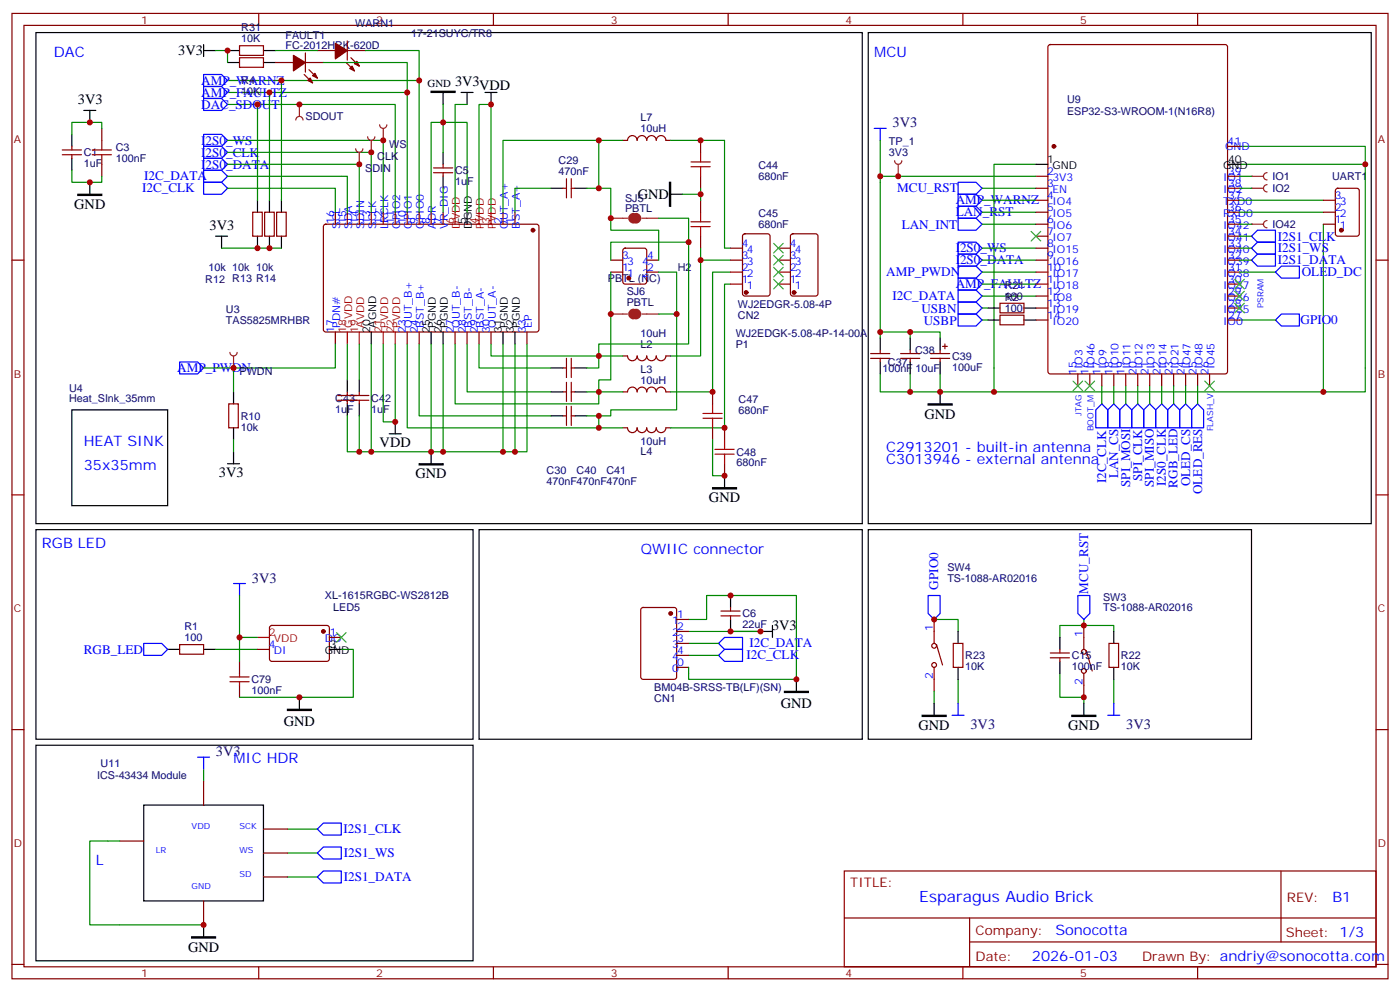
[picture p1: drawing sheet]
<svg xmlns="http://www.w3.org/2000/svg" width="412mm" height="292mm" viewBox="0 0 412 292" stroke-linecap="round" stroke-linejoin="round" font-family="sans-serif">
<g fill="none" stroke="#870000" stroke-width=".35">
<path d="M3.5 4h405.4v284.3h-405.4zM7.1 7.5h398.2v277.3h-398.2zM76.2 4v3.5M145.3 4v3.5M214.5 4v3.5M283.6 4v3.5M352.8 4v3.5M30 37.8v3.5M18.3 45.6h5.7M18.3 44.2h5.7M21.2 43.1v1.1M21.2 45.6v1"/>
<path d="M30 48.4v3.5M127.7 50.9h5.6M127.7 49.5h5.6M130.5 48.4v1.1M130.5 50.9v1M165.8 55.5h1.1M166.9 52.6v5.7M168.3 52.6v5.7M168.3 55.5h1M183.4 41.3h1.5a1.41 1.41 0 0 1 1.4-1.4 1.41 1.41 0 0 1 1.4 1.5M187.7 41.3a1.41 1.41 0 0 1 1.4-1.4 1.41 1.41 0 0 1 1.4 1.5M190.5 41.3a1.41 1.41 0 0 1 1.4-1.4 1.41 1.41 0 0 1 1.4 1.5"/>
<path d="M193.3 41.3a1.41 1.41 0 0 1 1.4-1.4 1.41 1.41 0 0 1 1.4 1.5M196.1 41.3h1.5M206.4 41.3v3.6M206.4 51.9v3.6M206.4 59v3.5M3.5 76.6h3.6M74.4 62.5h2.9v7.1h-2.9zM78 62.5h2.8v7.1h-2.8zM81.5 62.5h2.8v7.1h-2.8zM95.5 66.2l.5-.2 62.3 .1 .4 .6v30.7l-.7 .4-62.3-.1-.5-.6v-30.4zM98.8 62.5v3.5M102.3 62.5v3.5"/>
<path d="M105.8 62.5v3.5M109.4 62.5v3.5M112.9 62.5v3.5M116.4 62.5v3.5M119.9 62.5v3.5M123.5 62.5v3.5M127 62.5v3.5M130.5 62.5v3.5M148.2 62.5v3.5M151.7 62.5v3.5M179.9 76.6h3.5M183.7 73.3l.4-.2h5.7l.6 .4 .1 9.5-.5 .6-5.9 .1-.6-.5-.1-9.4z"/>
<path d="M190.5 76.6h3.5M206.4 69.6v3.5M405.3 76.6h3.6M98.8 97.8v3.5M119.9 97.8v3.5M123.5 97.8v3.5M134.1 97.8v3.5M137.6 97.8v3.5M141.1 97.8v3.5M144.6 97.8v3.5M155.2 97.8v3.5M179.9 80.2h3.5"/>
<path d="M190.5 80.2h3.5M67.4 119h2.8v7h-2.8zM99.5 117.9h9.2M99.5 116.5h9.2M102.3 115.4v1.1M102.3 117.9v1.1M105.8 115.4v1.1M105.8 117.9v1.1M165.8 108.4h1.1M165.8 115.4h1.1M166.9 105.6v5.6M166.9 112.6v5.7"/>
<path d="M166.9 119.7v5.6M168.3 105.6v5.6M168.3 112.6v5.7M168.3 119.7v5.6M168.3 108.4h1M168.3 115.4h1M183.4 104.8l1.5 .1a1.41 1.41 0 0 0 1.4 1.4 1.41 1.41 0 0 0 1.4-1.5 1.41 1.41 0 0 0 1.4 1.5 1.41 1.41 0 0 0 1.4-1.5 1.41 1.41 0 0 0 1.4 1.5 1.41 1.41 0 0 0 1.4-1.5 1.41 1.41 0 0 0 1.4 1.5 1.41 1.41 0 0 0 1.4-1.5h1.5M183.4 115.4h1.5a1.41 1.41 0 0 1 1.4-1.4 1.41 1.41 0 0 1 1.4 1.4M187.7 115.4a1.41 1.41 0 0 1 1.4-1.4 1.41 1.41 0 0 1 1.4 1.4M190.5 115.4a1.41 1.41 0 0 1 1.4-1.4 1.41 1.41 0 0 1 1.4 1.4M193.3 115.4a1.41 1.41 0 0 1 1.4-1.4 1.41 1.41 0 0 1 1.4 1.4M196.1 115.4h1.5"/>
<path d="M209.9 115.4v3.6M256.5 105.6h5.6M256.5 104.1h5.6M259.3 103.1v1M259.3 105.6v1M265.3 105.6h5.6M265.3 104.1h5.6M268.1 103.1v1M268.1 105.6v1M274.1 105.6h5.7M274.1 104.1h5.7M276.9 103.1v1"/>
<path d="M276.9 105.6v1M277.6 102h1.4M278.3 101.3v1.4M165.8 122.5h1.1M168.3 122.5h1M183.4 126h1.5a1.41 1.41 0 0 0 1.4 1.4 1.41 1.41 0 0 0 1.4-1.4 1.41 1.41 0 0 0 1.4 1.4 1.41 1.41 0 0 0 1.4-1.4 1.41 1.41 0 0 0 1.4 1.4 1.41 1.41 0 0 0 1.4-1.4 1.41 1.41 0 0 0 1.4 1.4 1.41 1.41 0 0 0 1.4-1.4h1.5M209.9 126v3.5M213.4 126v3.5M213.4 136.6v3.5M3.5 145.8h3.6M405.3 145.8h3.6M212.4 180h5.6"/>
<path d="M215.2 178.9v1.1M212.4 181.4h5.6M215.2 181.4v1.1M3.5 214.9h3.6M405.3 214.9h3.6M248.7 256.5h156.6v28.3h-156.6zM377.3 256.6v20.8M248.7 270.4h156.5M285.6 277.4h119.6M285.6 270.4v14.1M3.5 284.1h3.6M76.2 284.8v3.5"/>
<path d="M145.3 284.8v3.5M214.5 284.8v3.5M283.6 284.8v3.5M352.8 284.8v3.5M405.3 284.1h3.6"/>
</g>
<g fill="none" stroke="#000" stroke-width=".35">
<path d="M10.6 9.6h243.4v144.6h-243.4zM255.8 9.6h148.1v144.6h-148.1zM21.2 39.6v3.5M24.7 32.5h3.5M26.5 32.5v3.6M130.5 27.2v3.6M135.8 27.2h3.5M137.6 27.2v3.6M142.9 27.2h3.5M144.6 27.2v3.6M21.2 46.6v3.6M26.5 53.7v3.5"/>
<path d="M75.8 59v3.5M79.4 59v3.5M82.9 59v3.5M130.5 44.9v3.5M130.5 51.9v3.6M162.3 55.5h3.5M169.3 55.5h3.6M197.6 57.2h3.5M63.5 69.6h3.5M65.3 69.6v3.5M75.8 69.6v3.5M79.4 69.6v3.5"/>
<path d="M82.9 69.6v3.5M137.6 62.5v3.5M109.4 97.8v3.5M127 97.8v3.5M130.5 97.8v3.5M148.2 97.8v3.5M151.7 97.8v3.5M259.3 99.6v3.5M268.1 99.6v3.5M276.9 99.6v3.5M68.8 115.4v3.6M102.3 111.9v3.5"/>
<path d="M102.3 119v3.5M105.8 111.9v3.5M105.8 119v3.5M162.3 108.4h3.5M162.3 115.4h3.5M169.3 108.4h3.6M169.3 115.4h3.6M259.3 106.6v3.5M268.1 106.6v3.5M276.9 106.6v3.5M276.9 115.4v3.6M21.2 120.7h28.2v28.2h-28.2z"/>
<path d="M67 136.6h3.6M68.8 126v3.5M68.8 133.1v3.5M114.7 127.8h3.5M116.4 124.2v3.6M127 133.1v3.5M162.3 122.5h3.5M169.3 122.5h3.6M141.1 156h112.9v61.7h-112.9zM213.4 140.1v3.6M255.8 156h112.9v61.7h-112.9zM215.2 175.4v3.5"/>
<path d="M215.2 182.5v3.5M224 186h3.5M227.5 184.2v3.5M234.6 200.1v3.5"/>
</g>
<g fill="none" stroke="#00f" stroke-width=".35">
<path d="M60 39.6h5.3l1.7 1.7-1.7 1.8h-5.3zM60 21.9h5.3l1.7 1.8-1.7 1.8h-5.3zM60 25.5h5.3l1.7 1.7-1.7 1.8h-5.3zM60 29h5.3l1.7 1.8-1.7 1.7h-5.3zM257.5 37.8h3.6M259.3 37.8v3.5M60 43.1h5.3l1.7 1.8-1.7 1.7h-5.3zM60 46.6h5.3l1.7 1.8-1.7 1.8h-5.3zM60 50.2h5.3l1.7 1.7-1.7 1.8h-5.3zM60 53.7h5.3l1.7 1.8-1.7 1.7h-5.3zM52.9 106.6h5.3l1.8 1.8-1.8 1.7h-5.3zM211.7 189.5l1.7-1.8h5.3v3.6h-5.3z"/>
<path d="M211.7 193l1.7-1.7h5.3v3.5h-5.3z"/>
</g>
<g fill="none" stroke="#008700" stroke-width=".35">
<path d="M30 37.8v-1.7h-8.8v3.5M67 30.8h49.4v31.7M67 27.2h52.9v35.3M67 23.7h56.5v38.8M75.8 30.8v28.2M79.4 27.2v31.8M82.9 23.7v35.3M130.5 36.1h7.1v26.4M130.5 30.8v14.1M137.6 30.8h-3.5v31.7M21.2 50.2v3.5h8.8v-1.8M67 48.4h38.8v14.1"/>
<path d="M67 44.9h42.4v17.6M67 41.3h45.9v21.2M67 55.5h31.8v7M130.5 55.5v7M162.3 55.5h-10.6v7M172.9 55.5h3.5v-14.2h-28.2v21.2M176.4 55.5h3.5v12.3h14.1v8.8M176.4 41.3h7M197.6 41.3h15.8v31.8h1.8M201.1 57.2h5.3v1.8M206.4 55.5v1.7M259.3 41.3v58.3"/>
<path d="M65.3 73.1h17.6M141.1 62.5v-31.7h3.5v31.7M194 64.3h8.8v37h-26.4v3.5h7M206.4 73.1v3.5M215.2 76.6h-8.8v28.2h-8.8M179.9 80.2v31.7h-3.5v3.5h7M194 80.2h5.3v40.5h-19.4v1.8h-3.5M194 92.5h5.3M215.2 83.7h-1.8v42.3h-15.8M215.2 80.2h-5.3v35.2h-12.3M259.3 97.8h8.8v1.8M268.1 97.8h8.8v1.8"/>
<path d="M68.8 108.4v7M98.8 101.3v7.1h-38.8M102.3 101.3v10.6M105.8 101.3v10.6M109.4 101.3v31.8h17.6M112.9 101.3v22.9h3.5v-22.9M119.9 101.3v24.7h56.5v-3.5h-3.5M123.5 101.3v21.2h38.8M127 101.3v31.8h28.2v-31.8M130.5 101.3v31.8M134.1 101.3v17.7h42.3v-3.6h-3.5M137.6 101.3v14.1h24.7"/>
<path d="M141.1 101.3v7.1h21.2M144.6 101.3v3.5h31.8v3.6h-3.5M148.2 101.3v31.8M151.7 101.3v31.8M259.3 110.1v5.3h8.8M268.1 110.1v5.3h8.8v-5.3M68.8 129.5v3.6M102.3 122.5v10.6h3.5M105.8 122.5v10.6h3.6M176.4 126h7M209.9 129.5v10.6h3.5M202.8 182.5h5.3v-7.1h26.5v24.7h-31.8v-1.8"/>
<path d="M202.8 193h8.9M202.8 189.5h8.9M202.8 186h21.2"/>
</g>
<path d="M127 26.9h7.1v.3h-7.1zM22.9 57.2h7.1v.4h-7.1zM197.2 53.7h.4v7h-.4zM273.4 119h7.1v.3h-7.1zM123.5 136.6h7v.3h-7zM209.9 143.7h7.1v.3h-7.1zM231.1 203.6h7v.4h-7z" fill="#000" stroke="#000" stroke-width=".35"/>
<g fill="#870000" stroke="#870000" stroke-width=".35">
<circle cx="157" cy="67.8" r=".53"/>
<circle cx="185.2" cy="81.9" r=".53"/>
</g>
<path d="M134.1 62.5v3.5M141.1 62.5v3.5M144.6 62.5v3.5M102.3 97.8v3.5M105.8 97.8v3.5M112.9 97.8v3.5M116.4 97.8v3.5" fill="none" stroke="#f00" stroke-width=".35"/>
<g fill="none" stroke="#a10000" stroke-width=".35">
<path d="M27.2 45.6h5.6M27.2 44.2h5.6M30 41.3v2.9M30 45.6v2.8M203.6 49.1h5.6M203.6 47.7h5.6M206.4 44.9v2.8M206.4 49.1v2.8M203.6 66.7h5.6M203.6 65.3h5.6M206.4 62.5v2.8M206.4 66.7v2.9"/>
<path d="M209.9 119v2.8M207.1 123.2h5.6M207.1 121.8h5.6M209.9 123.2v2.8M210.6 133.8h5.7M210.6 132.4h5.7M213.4 129.5v2.9M213.4 133.8v2.8"/>
</g>
<path d="M186.6 63.6a.71 .71 0 0 0-.7 .7 .71 .71 0 0 0 .7 .7M187.3 63.6a.71 .71 0 0 1 .7 .7 .71 .71 0 0 1-.7 .7M186.6 91.8a.71 .71 0 0 0-.7 .7 .71 .71 0 0 0 .7 .7M187.3 91.8a.71 .71 0 0 1 .7 .7 .71 .71 0 0 1-.7 .7" fill="none" stroke="#8c2424" stroke-width="1.8"/>
<path d="M87.1 35.3a1.06 1.06 0 0 1 1.1-1 1.06 1.06 0 0 1 1.1 1M88.2 30.8v3.5M179.9 64.3h5M189.1 64.3h4.9M179.9 92.5h5M189.1 92.5h4.9" fill="none" stroke="#8c2424" stroke-width=".35"/>
<circle cx="88.2" cy="30.8" r=".18" fill="#8c2424"/>
<path d="M67 51.9h35.3v10.6" fill="none" stroke="#008700" stroke-width=".35"/>
<path d="M104.8 43.8a1.06 1.06 0 0 0 1 1.1 1.06 1.06 0 0 0 1.1-1.1M105.8 44.9v3.5" fill="none" stroke="#8c2424" stroke-width=".35"/>
<circle cx="105.8" cy="48.4" r=".18" fill="#8c2424"/>
<path d="M108.3 40.3a1.06 1.06 0 0 0 1.1 1 1.06 1.06 0 0 0 1-1M109.4 41.3v3.6" fill="none" stroke="#8c2424" stroke-width=".35"/>
<circle cx="109.4" cy="44.9" r=".18" fill="#8c2424"/>
<path d="M111.8 36.8a1.06 1.06 0 0 0 1.1 1 1.06 1.06 0 0 0 1-1M112.9 37.8v3.5" fill="none" stroke="#8c2424" stroke-width=".35"/>
<circle cx="112.9" cy="41.3" r=".18" fill="#8c2424"/>
<path d="M67.7 103.8a1.06 1.06 0 0 0 1.1 1 1.06 1.06 0 0 0 1-1M68.8 104.8v3.6" fill="none" stroke="#8c2424" stroke-width=".35"/>
<circle cx="68.8" cy="108.4" r=".18" fill="#8c2424"/>
<path d="M389.8 59h3.5M393.6 55.7l.5-.2h5.6l.6 .4 .1 13-.5 .6-5.8 .1-.7-.5-.1-12.9zM389.8 66h3.5M389.8 62.5h3.5M189 179.1l.4-.2h9.2l.7 .5v20l-.4 .6-9.5 .1-.6-.5-.1-20zM199.3 182.5h3.5M199.3 186h3.5M199.3 189.5h3.5M199.3 193h3.5M199.3 196.6h3.5" fill="none" stroke="#870000" stroke-width=".35"/>
<g fill="#870000" stroke="#870000" stroke-width=".35">
<circle cx="197.6" cy="180.7" r=".53"/>
<circle cx="395.1" cy="67.8" r=".53"/>
</g>
<g fill="none" stroke="#008700" stroke-width=".35">
<path d="M289.3 55.5h15.9M305.2 48.4h-12.4v67h-15.9M365.1 43.1h37.1v72.3h-109.4M365.1 48.4h37.1M368.7 59h21.1M289.3 62.5h15.9M289.3 66h15.9M289.3 73.1h15.9M289.3 76.6h15.9M368.7 62.5h21.1M389.8 66v49.4M289.3 83.7h15.9"/>
<path d="M289.3 80.2h15.9M289.3 87.2h15.9M365.1 94.3h10.6M324.6 113.7v5.3M328.1 113.7v5.3M331.6 113.7v5.3M335.1 113.7v5.3M338.7 113.7v5.3M342.2 113.7v5.3M202.8 196.6v1.7"/>
</g>
<g fill="none" stroke="#00f" stroke-width=".35">
<path d="M282.2 57.2h5.3l1.8 1.8-1.8 1.7h-5.3zM282.2 53.7h5.3l1.8 1.8-1.8 1.7h-5.3zM282.2 64.3h5.3l1.8 1.7-1.8 1.8h-5.3zM282.2 78.4h5.3l1.8 1.8-1.8 1.7h-5.3zM282.2 71.3h5.3l1.8 1.8-1.8 1.8h-5.3zM282.2 60.7h5.3l1.8 1.8-1.8 1.8h-5.3zM282.2 74.9h5.3l1.8 1.7-1.8 1.8h-5.3zM368.7 76.6l1.7-1.7h5.3v3.5h-5.3zM368.7 69.6l1.7-1.8h5.3v3.5h-5.3zM370.4 71.3h5.3v3.6h-5.3l-1.7-1.8zM282.2 81.9h5.3l1.8 1.8-1.8 1.7h-5.3zM282.2 85.4h5.3l1.8 1.8-1.8 1.8h-5.3z"/>
<path d="M282.2 92.5h5.3l1.8 1.8-1.8 1.7h-5.3zM282.2 89h5.3l1.8 1.7-1.8 1.8h-5.3zM377.5 92.5h5.3v3.5h-5.3l-1.8-1.7zM324.6 119l1.7 1.7v5.3h-3.5v-5.3zM331.6 119l1.8 1.7v5.3h-3.6v-5.3zM338.7 119l1.7 1.7v5.3h-3.5v-5.3zM342.2 119l1.8 1.7v5.3h-3.6v-5.3zM345.7 119l1.8 1.7v5.3h-3.5v-5.3zM326.3 120.7l1.8-1.7 1.7 1.7v5.3h-3.5zM333.4 120.7l1.7-1.7 1.8 1.7v5.3h-3.5z"/>
</g>
<path d="M368.7 51.9h3.5M373.2 50.9a1.06 1.06 0 0 0-1 1 1.06 1.06 0 0 0 1 1.1" fill="none" stroke="#8c2424" stroke-width=".35"/>
<circle cx="368.7" cy="51.9" r=".18" fill="#8c2424"/>
<path d="M368.7 55.5h3.5M373.2 54.4a1.06 1.06 0 0 0-1 1.1 1.06 1.06 0 0 0 1 1" fill="none" stroke="#8c2424" stroke-width=".35"/>
<circle cx="368.7" cy="55.5" r=".18" fill="#8c2424"/>
<path d="M368.7 66h3.5M373.2 65a1.06 1.06 0 0 0-1 1 1.06 1.06 0 0 0 1 1.1" fill="none" stroke="#8c2424" stroke-width=".35"/>
<circle cx="368.7" cy="66" r=".18" fill="#8c2424"/>
<g fill="none" stroke="#870000" stroke-width=".35">
<path d="M308.9 13.3l.5-.2h51.5l.6 .5 .1 95.8-.5 .7h-51.7l-.7-.4v-95.9zM305.2 51.9h3.5M305.2 55.5h3.5M305.2 59h3.5M361.6 51.9h3.5M361.6 55.5h3.5M361.6 59h3.5M361.6 43.1h3.5M215.2 73.1h3.5M215.2 76.6h3.5M219 69.1l.4-.2h6.7l.7 .4v17.2l-.4 .7h-7l-.6-.5-.1-17.1zM229.3 73.1h3.5"/>
<path d="M229.3 76.6h3.5M233.1 69.1l.4-.2h6.7l.7 .4v17.2l-.4 .7h-7l-.6-.5-.1-17.1zM305.2 62.5h3.5M305.2 66h3.5M305.2 69.6h3.5M305.2 73.1h3.5M305.2 76.6h3.5M361.6 62.5h3.5M361.6 66h3.5M361.6 69.6h3.5M361.6 73.1h3.5M361.6 76.6h3.5"/>
<path d="M215.2 80.2h3.5M215.2 83.7h3.5M229.3 80.2h3.5M229.3 83.7h3.5M294.6 89.3h7v2.8h-7zM294.6 92.9h7v2.8h-7zM305.2 80.2h3.5M305.2 83.7h3.5M305.2 87.2h3.5M305.2 90.7h3.5M305.2 94.3h3.5M361.6 80.2h3.5"/>
<path d="M361.6 83.7h3.5M361.6 87.2h3.5M361.6 90.7h3.5M361.6 94.3h3.5M317.5 110.1v3.6M321 110.1v3.6M324.6 110.1v3.6M328.1 110.1v3.6M331.6 110.1v3.6M335.1 110.1v3.6M338.7 110.1v3.6M342.2 110.1v3.6"/>
<path d="M345.7 110.1v3.6M349.2 110.1v3.6M352.8 110.1v3.6M356.3 110.1v3.6M52.9 189.9h7.1v2.8h-7.1zM70.6 194.8v3.5M75.8 191.3h3.6M79.6 184.4l.5-.2 16.5 .1 .4 .6-.1 9.5-.6 .4-16.5-.1-.4-.6v-9.2zM97 187.7h3.5M275.2 182.5v7M275.2 196.6v7M275.9 189.9l1.7 6"/>
<path d="M280.8 189.5h2.8v7.1h-2.8zM309.4 192.3h5.6M309.4 193.7h5.6M312.2 191.3v1M312.2 193.7v1.1M319.3 184.2v7.1M319.3 198.3v7.1M320 191.6l1.7 6M326.7 189.5h2.8v7.1h-2.8zM70.6 201.9v3.5M60 230.1v7M35.3 247.7h7"/>
<path d="M77.6 244.2h7.1M77.6 251.2h7.1M77.6 258.3h7.1M60 265.4v7"/>
<circle cx="275.2" cy="190.2" r=".71"/>
<circle cx="275.2" cy="195.9" r=".71"/>
<circle cx="319.3" cy="197.6" r=".71"/>
<circle cx="319.3" cy="192" r=".71"/>
</g>
<g fill="#870000" stroke="#870000" stroke-width=".35">
<circle cx="310.4" cy="43.1" r=".53"/>
<circle cx="95.2" cy="186" r=".53"/>
<circle cx="219.8" cy="86.1" r=".53"/>
<circle cx="233.9" cy="86.1" r=".53"/>
</g>
<g fill="none" stroke="#000" stroke-width=".35">
<path d="M305.2 48.4h3.5M361.6 48.4h3.5M291 90.7h3.6M291 94.3h3.6M301.6 90.7h3.6M301.6 94.3h3.6M10.6 156h128.7v61.7h-128.7zM49.4 191.3h3.5M60 191.3h3.5M97 191.3h3.5M282.2 186v3.5M282.2 196.6v3.5"/>
<path d="M312.2 187.7v3.6M312.2 194.8v3.5M328.1 186v3.5M328.1 196.6v3.5M10.6 219.5h128.7v63.5h-128.7zM88.2 205.4v3.5M275.2 207.2v3.5M319.3 207.2v3.5M42.3 237.1h35.3v28.3h-35.3zM60 272.4v3.5"/>
</g>
<g fill="none" stroke="#008700" stroke-width=".35">
<path d="M130.5 36.1h-3.5v26.4M259.3 51.9h45.9M289.3 59h15.9M365.1 59h3.6M365.1 55.5h3.6M365.1 51.9h3.6M365.1 76.6h3.6M365.1 73.1h3.6M365.1 69.6h3.6M365.1 66h3.6M365.1 62.5h3.6M289.3 90.7h1.7"/>
<path d="M289.3 94.3h1.7M365.1 80.2h10.6M345.7 113.7v5.3M349.2 113.7v5.3M352.8 113.7v5.3M63.5 191.3h12.3M75.8 187.7h-5.2v7.1M100.5 191.3h3.6v14.1h-33.5M275.2 182.5h7v3.5M312.2 198.3v7.1h7.1v1.8M319.3 184.2h-7.1v3.5M319.3 184.2h8.8v1.8"/>
<path d="M319.3 182.5v1.7M275.2 203.6v3.6M282.2 200.1v7.1M328.1 200.1v7.1M60 226.6v3.5M35.3 247.7h-8.8v24.7h33.5M84.7 244.2h8.8M84.7 258.3h8.8M84.7 251.2h8.8"/>
</g>
<g fill="none" stroke="#3c3" stroke-width=".35">
<path d="M227.9 71.7l2.8 2.8M227.9 75.2l2.8 2.8M227.9 78.7l2.8 2.9M230.7 71.7l-2.8 2.8M230.7 75.2l-2.8 2.8M230.7 78.7l-2.8 2.9M303.7 68.2l2.9 2.8M306.6 68.2l-2.9 2.8M227.9 82.3l2.8 2.8M230.7 82.3l-2.8 2.8M363.7 89.3l2.8 2.8M363.7 85.8l2.8 2.8"/>
<path d="M363.7 82.3l2.8 2.8M366.5 89.3l-2.8 2.8M366.5 85.8l-2.8 2.8M366.5 82.3l-2.8 2.8M316.1 112.3l2.8 2.8M318.9 112.3l-2.8 2.8M319.6 112.3l2.8 2.8M322.4 112.3l-2.8 2.8M354.9 112.3l2.8 2.8M357.7 112.3l-2.8 2.8M99.1 186.3l2.9 2.9M102 186.3l-2.9 2.9"/>
</g>
<g fill="none" stroke="#00f" stroke-width=".35">
<path d="M377.5 78.4h5.3v3.5h-5.3l-1.8-1.7zM349.2 119l1.8 1.7v5.3h-3.5v-5.3zM351 120.7l1.8-1.7 1.7 1.7v5.3h-3.5zM273.4 175.4h3.5v5.3l-1.7 1.8-1.8-1.8zM317.5 175.4h3.5v5.3l-1.7 1.8-1.8-1.8zM42.3 189.5h5.3l1.8 1.8-1.8 1.7h-5.3zM280.5 210.7h3.5M282.2 207.2v3.5M326.3 210.7h3.5M328.1 207.2v3.5M58.2 223h3.5M60 223v3.6"/>
<path d="M93.5 244.2l1.7-1.8h5.3v3.6h-5.3zM93.5 258.3l1.7-1.8h5.3v3.6h-5.3zM93.5 251.2l1.7-1.7h5.3v3.5h-5.3z"/>
</g>
<path d="M84.7 208.9h7v.4h-7zM271.6 210.7h7.1v.3h-7.1zM315.7 210.7h7.1v.3h-7.1zM56.4 275.9h7.1v.4h-7.1z" fill="#000" stroke="#000" stroke-width=".35"/>
<path d="M75.8 187.7h3.6" fill="none" stroke="#f00" stroke-width=".35"/>
<path d="M67.7 199.4h5.7M70.6 198.3v1.1M67.7 200.8h5.7M70.6 200.8v1.1" fill="none" stroke="#a10000" stroke-width=".35"/>
<path d="M263.5 47.3a1.06 1.06 0 0 0 1.1 1.1 1.06 1.06 0 0 0 1-1.1M264.6 48.4v3.5" fill="none" stroke="#8c2424" stroke-width=".35"/>
<circle cx="264.6" cy="51.9" r=".18" fill="#8c2424"/>
<path d="M63.5 14.9h3.5v3.5M81.1 14.9h12.4M95.2 18.4h24.7v8.8M107.6 14.9h15.9v8.8M202.8 71.3h-22.9v5.3M70.6 175.4v12.3" fill="none" stroke="#008700" stroke-width=".35"/>
<path d="M68.8 171.9h3.5M70.6 171.9v3.5" fill="none" stroke="#00f" stroke-width=".35"/>
<path d="M60 14.9h3.5M60 13.1v3.6M67 14.9h3.6M67 18.4h3.6M77.6 14.9h3.5M77.6 18.4h3.5" fill="none" stroke="#000" stroke-width=".35"/>
<path d="M70.6 13.5h7v2.8h-7zM70.6 17h7v2.8h-7zM81.1 18.4h5.3M90 18.4h5.2M90 15.6v5.6M93.5 14.9h5.3M102 18.4l2.4 2.5M102.3 14.9h5.3M102.3 12.1v5.6M103.4 17l2.4 2.5M89.6 21.9l2.5 2.5M91 20.5l2.5 2.5" fill="none" stroke="#870000" stroke-width=".35"/>
<g fill="#870000" stroke="#870000" stroke-width=".35">
<path d="M92.1 22.3l.7-.7 .7 1.4z"/>
<path d="M91.4 23l.7 1.4-1.4-.7z"/>
<path d="M86.4 16.3l3.6 2.1-3.6 2.5z"/>
<path d="M104.4 18.8l.7-.7 .7 1.4z"/>
<path d="M103.7 19.5l.7 1.4-1.4-.7z"/>
<path d="M98.8 12.8l3.5 2.1-3.5 2.5z"/>
</g>
<g fill="#c00">
<circle cx="268.1" cy="97.8" r=".88"/>
<circle cx="268.1" cy="115.4" r=".88"/>
<circle cx="259.3" cy="97.8" r=".88"/>
<circle cx="148.2" cy="133.1" r=".88"/>
<circle cx="151.7" cy="133.1" r=".88"/>
<circle cx="127" cy="133.1" r=".88"/>
<circle cx="130.5" cy="133.1" r=".88"/>
<circle cx="176.4" cy="41.3" r=".88"/>
<circle cx="176.4" cy="104.8" r=".88"/>
<circle cx="176.4" cy="115.4" r=".88"/>
<circle cx="176.4" cy="126" r=".88"/>
<circle cx="109.4" cy="133.1" r=".88"/>
<circle cx="105.8" cy="133.1" r=".88"/>
<circle cx="68.8" cy="108.4" r=".88"/>
<circle cx="144.6" cy="30.8" r=".88"/>
<circle cx="116.4" cy="124.2" r=".88"/>
<circle cx="130.5" cy="36.1" r=".88"/>
<circle cx="26.5" cy="36.1" r=".88"/>
<circle cx="26.5" cy="53.7" r=".88"/>
<circle cx="206.4" cy="76.6" r=".88"/>
<circle cx="213.4" cy="126" r=".88"/>
<circle cx="209.9" cy="115.4" r=".88"/>
<circle cx="213.4" cy="140.1" r=".88"/>
<circle cx="206.4" cy="41.3" r=".88"/>
<circle cx="206.4" cy="57.2" r=".88"/>
<circle cx="75.8" cy="73.1" r=".88"/>
<circle cx="79.4" cy="73.1" r=".88"/>
<circle cx="75.8" cy="30.8" r=".88"/>
<circle cx="79.4" cy="27.2" r=".88"/>
<circle cx="82.9" cy="23.7" r=".88"/>
<circle cx="176.4" cy="55.5" r=".88"/>
<circle cx="176.4" cy="122.5" r=".88"/>
<circle cx="179.9" cy="92.5" r=".88"/>
<circle cx="199.3" cy="92.5" r=".88"/>
<circle cx="234.6" cy="200.1" r=".88"/>
<circle cx="215.2" cy="186" r=".88"/>
<circle cx="215.2" cy="175.4" r=".88"/>
<circle cx="224" cy="186" r=".88"/>
<circle cx="88.2" cy="30.8" r=".88"/>
<circle cx="105.8" cy="48.4" r=".88"/>
<circle cx="109.4" cy="44.9" r=".88"/>
<circle cx="112.9" cy="41.3" r=".88"/>
<circle cx="389.8" cy="115.4" r=".88"/>
<circle cx="402.2" cy="48.4" r=".88"/>
<circle cx="319.3" cy="205.4" r=".88"/>
<circle cx="319.3" cy="184.2" r=".88"/>
<circle cx="275.2" cy="182.5" r=".88"/>
<circle cx="276.9" cy="115.4" r=".88"/>
<circle cx="292.8" cy="115.4" r=".88"/>
<circle cx="259.3" cy="51.9" r=".88"/>
<circle cx="88.2" cy="205.4" r=".88"/>
<circle cx="60" cy="272.4" r=".88"/>
<circle cx="264.6" cy="51.9" r=".88"/>
<circle cx="179.9" cy="64.3" r=".88"/>
<circle cx="202.8" cy="71.3" r=".88"/>
<circle cx="70.6" cy="187.7" r=".88"/>
<circle cx="123.5" cy="23.7" r=".88"/>
<circle cx="119.9" cy="27.2" r=".88"/>
<circle cx="67" cy="14.9" r=".88"/>
</g>
<text font-size="4.6" fill="#00f" x="270.8" y="265.6">Esparagus Audio Brick</text>
<g font-size="4.2" fill="#00f">
<text x="15.9" y="16.7">DAC</text>
<text x="257.5" y="16.7">MCU</text>
<text x="24.7" y="131.3">HEAT SINK</text>
<text x="261.1" y="133.1">C2913201 - built-in antenna</text>
<text x="261.1" y="136.6">C3013946 - external antenna</text>
<text x="24.7" y="138.4">35x35mm</text>
<text x="12.3" y="161.3">RGB LED</text>
<text x="188.7" y="163.1">QWIIC connector</text>
<text x="68.8" y="224.8">MIC HDR</text>
<text x="28.2" y="254.8">L</text>
<text x="392.5" y="265.8">B1</text>
<text x="310.9" y="275.4">Sonocotta</text>
<text x="304" y="283.2">2026-01-03</text>
</g>
<g font-size="4.2">
<text x="52.5" y="16.3">3V3</text>
<text x="134.1" y="25.5">3V3</text>
<text x="141.1" y="26.5">VDD</text>
<text x="22.9" y="30.8">3V3</text>
<text x="187.9" y="58.7">GND</text>
<text x="21.9" y="61.5">GND</text>
<text x="61.7" y="67.8">3V3</text>
<text x="272.3" y="123.3">GND</text>
<text x="111.8" y="131.7">VDD</text>
<text x="64.5" y="140.5">3V3</text>
<text x="122.4" y="140.8">GND</text>
<text x="208.8" y="147.9">GND</text>
<text x="227.4" y="185.6">3V3</text>
<text x="230" y="208.6">GND</text>
<text x="83.6" y="213.9">GND</text>
<text x="270.6" y="214.9">GND</text>
<text x="314.7" y="214.9">GND</text>
<text x="55.4" y="280.3">GND</text>
</g>
<g font-size="4.2" fill="#000080">
<text x="262.9" y="37.5">3V3</text>
<text x="74.2" y="171.6">3V3</text>
<text x="285.9" y="214.6">3V3</text>
<text x="331.7" y="214.6">3V3</text>
<text x="63.6" y="222.7">3V3</text>
</g>
<g font-size="3.9" fill="#00f">
<text x="59.3" y="24.9">AMP_WARNZ</text>
<text x="59.3" y="28.5">AMP_FAULTZ</text>
<text x="59.3" y="32.1">DAC_SDOUT</text>
<text x="59.3" y="42.6">I2S0_WS</text>
<text x="59.3" y="46.1">I2S0_CLK</text>
<text x="42.5" y="53.1">I2C_DATA</text>
<text x="59.3" y="49.7">I2S0_DATA</text>
<text x="41.8" y="56.7">I2C_CLK</text>
<text x="264.3" y="56.7">MCU_RST</text>
<text x="281.5" y="60.2">AMP_WARNZ</text>
<text x="281.5" y="63.7">LAN_RST</text>
<text x="265.6" y="67.3">LAN_INT</text>
<text x="376.4" y="70.8">I2S1_CLK</text>
<text x="281.5" y="74.3">I2S0_WS</text>
<text x="281.5" y="77.9">I2S0_DATA</text>
<text x="376.4" y="77.8">I2S1_DATA</text>
<text x="376.4" y="74.4">I2S1_WS</text>
<text x="261.1" y="81.3">AMP_PWDN</text>
<text x="383.5" y="81.3">OLED_DC</text>
<text x="262.9" y="88.4">I2C_DATA</text>
<text x="281.5" y="84.9">AMP_FAULTZ</text>
<text x="271.4" y="92.1">USBN</text>
<text x="272.1" y="95.6">USBP</text>
<text x="383.1" y="95.5">GPIO0</text>
<text x="52.2" y="109.6">AMP_PWDN</text>
<text x="325.8" y="142.4" transform="rotate(-90 325.8 142.4)">I2C_CLK</text>
<text x="329.4" y="140.9" transform="rotate(-90 329.4 140.9)">LAN_CS</text>
<text x="332.9" y="143.4" transform="rotate(-90 332.9 143.4)">SPI_MOSI</text>
<text x="336.4" y="141.7" transform="rotate(-90 336.4 141.7)">SPI_CLK</text>
<text x="339.9" y="143.4" transform="rotate(-90 339.9 143.4)">SPI_MISO</text>
<text x="343.5" y="143.2" transform="rotate(-90 343.5 143.2)">I2S0_CLK</text>
<text x="346.9" y="143.6" transform="rotate(-90 346.9 143.6)">RGB_LED</text>
<text x="350.5" y="143.2" transform="rotate(-90 350.5 143.2)">OLED_CS</text>
<text x="354.1" y="145.5" transform="rotate(-90 354.1 145.5)">OLED_RES</text>
<text x="276.4" y="173.7" transform="rotate(-90 276.4 173.7)">GPIO0</text>
<text x="320.5" y="174.8" transform="rotate(-90 320.5 174.8)">MCU_RST</text>
<text x="220.8" y="190.7">I2C_DATA</text>
<text x="24.7" y="192.5">RGB_LED</text>
<text x="219.9" y="194.2">I2C_CLK</text>
<text x="101.2" y="245.4">I2S1_CLK</text>
<text x="101.2" y="252.4">I2S1_WS</text>
<text x="101.2" y="259.5">I2S1_DATA</text>
</g>
<g font-size="3.9" fill="#800">
<text x="250.5" y="261.1">TITLE:</text>
<text x="379.1" y="265.8">REV:</text>
<text x="287.4" y="275.3">Company:</text>
<text x="378.7" y="275.9">Sheet: 1/3</text>
<text x="287.4" y="283">Date:</text>
<text x="336.4" y="283.1">Drawn By: andriy@sonocotta.com</text>
</g>
<g font-size="3.2" fill="#800">
<text x="41.6" y="6.9">1</text>
<text x="110.8" y="6.9">2</text>
<text x="179.9" y="6.9">3</text>
<text x="249.1" y="6.9">4</text>
<text x="318.2" y="6.9">5</text>
<text x="4.1" y="42.1">A</text>
<text x="405.9" y="42.1">A</text>
<text x="4.1" y="111.2">B</text>
<text x="405.9" y="111.2">B</text>
<text x="4.1" y="180.3">C</text>
<text x="405.9" y="180.3">C</text>
<text x="4.1" y="249.5">D</text>
<text x="405.9" y="249.5">D</text>
<text x="41.6" y="287.8">1</text>
<text x="110.8" y="287.8">2</text>
<text x="179.9" y="287.8">3</text>
<text x="249.1" y="287.8">4</text>
<text x="318.2" y="287.8">5</text>
</g>
<g font-size="3.2" fill="#000080">
<text x="71.1" y="9.2">R31</text>
<text x="84.1" y="11.4">FAULT1</text>
<text x="104.7" y="7.8">WARN1</text>
<text x="121.1" y="11">17-21SUYC/TR8</text>
<text x="71.1" y="12.4">10K</text>
<text x="84.1" y="14.5">FC-2012HRK-620D</text>
<text x="71.1" y="28">10K</text>
<text x="71.1" y="24.8">R4</text>
<text x="90" y="35.4">SDOUT</text>
<text x="188.7" y="35.7">L7</text>
<text x="314.3" y="33.7">ESP32-S3-WROOM-1(N16R8)</text>
<text x="314.3" y="30.5">U9</text>
<text x="188.7" y="38.9">10uH</text>
<text x="24.7" y="46">C1</text>
<text x="34.1" y="47.8">100nF</text>
<text x="34.1" y="44.6">C3</text>
<text x="111.1" y="47.1">CLK</text>
<text x="114.7" y="43.6">WS</text>
<text x="261.9" y="46">3V3</text>
<text x="261.9" y="42.8">TP_1</text>
<text x="24.7" y="49.2">1uF</text>
<text x="107.6" y="50.6">SDIN</text>
<text x="134.1" y="51.3">C5</text>
<text x="164.5" y="51.6">470nF</text>
<text x="164.5" y="48.4">C29</text>
<text x="223.4" y="53">680nF</text>
<text x="223.4" y="49.9">C44</text>
<text x="374.8" y="53.1">IO1</text>
<text x="392.4" y="53.1">UART1</text>
<text x="134.1" y="54.5">1uF</text>
<text x="184.1" y="59.4">SJ5</text>
<text x="374.8" y="56.7">IO2</text>
<text x="184.1" y="62.5">PBTL</text>
<text x="223.4" y="64">C45</text>
<text x="223.4" y="67.2">680nF</text>
<text x="374.8" y="67.2">IO42</text>
<text x="60.5" y="83.2">R12 R13 R14</text>
<text x="61.4" y="79.7">10k 10k 10k</text>
<text x="179.1" y="83.1">PBTL (NC)</text>
<text x="199.7" y="79.7">H2</text>
<text x="184.6" y="87">SJ6</text>
<text x="296" y="88.3">100</text>
<text x="296" y="85">R21</text>
<text x="296" y="88.6">R2</text>
<text x="66.6" y="95.3">TAS5825MRHBR</text>
<text x="66.6" y="92.1">U3</text>
<text x="184.6" y="90.1">PBTL</text>
<text x="217.4" y="90.9">WJ2EDGR-5.08-4P</text>
<text x="217.4" y="94">CN2</text>
<text x="296" y="91.8">100</text>
<text x="188.7" y="99.3">10uH</text>
<text x="216.7" y="99.3">WJ2EDGK-5.08-4P-14-00A</text>
<text x="188.7" y="102.4">L2</text>
<text x="216.7" y="102.5">P1</text>
<text x="261.6" y="107.7">C37</text>
<text x="269.5" y="104.2">C38</text>
<text x="280.5" y="106">C39</text>
<text x="70.6" y="110.6">PWDN</text>
<text x="188.7" y="113">10uH</text>
<text x="188.7" y="109.8">L3</text>
<text x="259.9" y="109.5">100nF</text>
<text x="269.6" y="109.5">10uF</text>
<text x="280.5" y="109.2">100uF</text>
<text x="20.3" y="118.3">Heat_SInk_35mm</text>
<text x="20.3" y="115.4">U4</text>
<text x="98.8" y="118.3">C43</text>
<text x="109.4" y="118.3">C42</text>
<text x="217.6" y="118.7">C47</text>
<text x="70.9" y="123.6">R10</text>
<text x="98.8" y="121.5">1uF</text>
<text x="109.4" y="121.5">1uF</text>
<text x="217.6" y="121.8">680nF</text>
<text x="70.9" y="126.9">10k</text>
<text x="188.7" y="131">10uH</text>
<text x="188.7" y="134.1">L4</text>
<text x="217" y="137.4">680nF</text>
<text x="217" y="134.2">C48</text>
<text x="161" y="142.7">470nF470nF470nF</text>
<text x="161" y="139.5">C30</text>
<text x="169.8" y="139.5">C40</text>
<text x="178.7" y="139.5">C41</text>
<text x="279.1" y="171.3">TS-1088-AR02016</text>
<text x="279.1" y="168.2">SW4</text>
<text x="95.7" y="176.5">XL-1615RGBC-WS2812B</text>
<text x="324.9" y="177">SW3</text>
<text x="54.3" y="185.6">R1</text>
<text x="98.2" y="180">LED5</text>
<text x="218.7" y="185">22uF</text>
<text x="218.7" y="181.8">C6</text>
<text x="324.9" y="180.1">TS-1088-AR02016</text>
<text x="54.3" y="188.8">100</text>
<text x="284.3" y="197.3">10K</text>
<text x="284.3" y="194.2">R23</text>
<text x="315.7" y="197.3">100nF</text>
<text x="315.7" y="194.2">C15</text>
<text x="330.2" y="197.3">10K</text>
<text x="330.2" y="194.2">R22</text>
<text x="74.1" y="201.2">C79</text>
<text x="192.7" y="203.6">BM04B-SRSS-TB(LF)(SN)</text>
<text x="74.1" y="204.4">100nF</text>
<text x="192.7" y="206.8">CN1</text>
<text x="29.6" y="225.9">U11</text>
<text x="28.6" y="229.4">ICS-43434 Module</text>
</g>
<g font-size="3.2">
<text x="125.9" y="25.7">GND</text>
<text x="308.5" y="48">1</text>
<text x="310" y="49.8">GND</text>
<text x="360.3" y="49.8">GND</text>
<text x="361.8" y="48">40</text>
<text x="137.2" y="65.9" transform="rotate(-90 137.2 65.9)">5</text>
<text x="139" y="67.3" transform="rotate(-90 139 67.3)">DGND</text>
<text x="109" y="98" transform="rotate(-90 109 98)">20</text>
<text x="110.8" y="96.5" transform="rotate(-90 110.8 96.5)">AGND</text>
<text x="126.6" y="98" transform="rotate(-90 126.6 98)">25</text>
<text x="128.4" y="96.5" transform="rotate(-90 128.4 96.5)">PGND</text>
<text x="130.2" y="98" transform="rotate(-90 130.2 98)">26</text>
<text x="131.9" y="96.5" transform="rotate(-90 131.9 96.5)">PGND</text>
<text x="147.8" y="98" transform="rotate(-90 147.8 98)">31</text>
<text x="149.6" y="96.5" transform="rotate(-90 149.6 96.5)">PGND</text>
<text x="151.3" y="98" transform="rotate(-90 151.3 98)">32</text>
<text x="153.1" y="96.5" transform="rotate(-90 153.1 96.5)">PGND</text>
<text x="97.2" y="190.9">3</text>
<text x="95.7" y="192.7">GND</text>
</g>
<g font-size="3.2" fill="#00f">
<text x="360.9" y="44.2">GND</text>
<text x="361.6" y="42.8">41</text>
<text x="308.5" y="51.6">2</text>
<text x="310" y="53.3">3V3</text>
<text x="360.3" y="53.3">IO1</text>
<text x="361.8" y="51.6">39</text>
<text x="308.5" y="55.1">3</text>
<text x="308.5" y="58.6">4</text>
<text x="310" y="56.9">EN</text>
<text x="360.3" y="56.9">IO2</text>
<text x="361.8" y="58.6">37</text>
<text x="361.8" y="55.1">38</text>
<text x="393.2" y="58.6">3</text>
<text x="98.4" y="65.9" transform="rotate(-90 98.4 65.9)">16</text>
<text x="102" y="65.9" transform="rotate(-90 102 65.9)">15</text>
<text x="105.5" y="65.9" transform="rotate(-90 105.5 65.9)">14</text>
<text x="109" y="65.9" transform="rotate(-90 109 65.9)">13</text>
<text x="112.5" y="65.9" transform="rotate(-90 112.5 65.9)">12</text>
<text x="116.1" y="65.9" transform="rotate(-90 116.1 65.9)">11</text>
<text x="119.6" y="65.9" transform="rotate(-90 119.6 65.9)">10</text>
<text x="123.1" y="65.9" transform="rotate(-90 123.1 65.9)">9</text>
<text x="126.6" y="65.9" transform="rotate(-90 126.6 65.9)">8</text>
<text x="130.2" y="65.9" transform="rotate(-90 130.2 65.9)">7</text>
<text x="147.8" y="65.9" transform="rotate(-90 147.8 65.9)">2</text>
<text x="151.3" y="65.9" transform="rotate(-90 151.3 65.9)">1</text>
<text x="308.5" y="62.2">5</text>
<text x="308.5" y="65.7">6</text>
<text x="310" y="60.4">IO4</text>
<text x="310" y="63.9">IO5</text>
<text x="360.3" y="63.9">RXD0</text>
<text x="360.3" y="60.4">TXD0</text>
<text x="361.8" y="65.7">35</text>
<text x="361.8" y="62.2">36</text>
<text x="393.2" y="65.7">1</text>
<text x="393.2" y="62.2">2</text>
<text x="394.7" y="63.9">2</text>
<text x="394.7" y="60.4">3</text>
<text x="100.2" y="67.3" transform="rotate(-90 100.2 67.3)">SCL</text>
<text x="103.7" y="67.3" transform="rotate(-90 103.7 67.3)">SDA</text>
<text x="107.2" y="67.3" transform="rotate(-90 107.2 67.3)">SDIN</text>
<text x="110.8" y="67.3" transform="rotate(-90 110.8 67.3)">SCLK</text>
<text x="114.3" y="67.3" transform="rotate(-90 114.3 67.3)">LRCLK</text>
<text x="117.8" y="67.3" transform="rotate(-90 117.8 67.3)">GPIO2</text>
<text x="121.4" y="67.3" transform="rotate(-90 121.4 67.3)">GPIO1</text>
<text x="124.9" y="67.3" transform="rotate(-90 124.9 67.3)">GPIO0</text>
<text x="128.4" y="67.3" transform="rotate(-90 128.4 67.3)">ADR</text>
<text x="131.9" y="67.3" transform="rotate(-90 131.9 67.3)">VR_DIG</text>
<text x="149.6" y="67.3" transform="rotate(-90 149.6 67.3)">OUT_A+</text>
<text x="153.1" y="67.3" transform="rotate(-90 153.1 67.3)">BST_A+</text>
<text x="308.5" y="69.2">7</text>
<text x="310" y="67.5">IO6</text>
<text x="310" y="71">IO7</text>
<text x="360.3" y="71">IO41</text>
<text x="360.3" y="67.5">IO42</text>
<text x="361.8" y="69.2">34</text>
<text x="394.7" y="67.5">1</text>
<text x="183.3" y="76.3">3</text>
<text x="190.7" y="76.3">4</text>
<text x="218.5" y="76.3">3</text>
<text x="218.5" y="72.7">4</text>
<text x="220" y="74.5">4</text>
<text x="232.7" y="76.3">3</text>
<text x="232.7" y="72.7">4</text>
<text x="234.1" y="74.5">4</text>
<text x="308.5" y="72.7">8</text>
<text x="308.5" y="76.3">9</text>
<text x="310" y="74.5">IO15</text>
<text x="360.3" y="74.5">IO40</text>
<text x="361.8" y="76.3">32</text>
<text x="361.8" y="72.7">33</text>
<text x="183.3" y="79.8">1</text>
<text x="184.7" y="81.6">1</text>
<text x="184.7" y="78">3</text>
<text x="189.2" y="78">4</text>
<text x="189.2" y="81.6">2</text>
<text x="190.7" y="79.8">2</text>
<text x="218.5" y="83.3">1</text>
<text x="218.5" y="79.8">2</text>
<text x="220" y="81.6">2</text>
<text x="220" y="78">3</text>
<text x="232.7" y="83.3">1</text>
<text x="232.7" y="79.8">2</text>
<text x="234.1" y="81.6">2</text>
<text x="234.1" y="78">3</text>
<text x="308.5" y="79.8">10</text>
<text x="308.5" y="83.3">11</text>
<text x="310" y="78">IO16</text>
<text x="310" y="81.6">IO17</text>
<text x="360.3" y="81.6">IO38</text>
<text x="360.3" y="78">IO39</text>
<text x="361.8" y="83.3">30</text>
<text x="361.8" y="79.8">31</text>
<text x="220" y="85.1">1</text>
<text x="234.1" y="85.1">1</text>
<text x="308.5" y="86.9">12</text>
<text x="310" y="85.1">IO18</text>
<text x="310" y="88.6">IO8</text>
<text x="360.3" y="88.6">IO36</text>
<text x="360.3" y="85.1">IO37</text>
<text x="361.8" y="86.9">29</text>
<text x="308.5" y="90.4">13</text>
<text x="308.5" y="93.9">14</text>
<text x="310" y="92.1">IO19</text>
<text x="310" y="95.7">IO20</text>
<text x="360.3" y="95.7">IO0</text>
<text x="360.3" y="92.1">IO35</text>
<text x="361.8" y="93.9">27</text>
<text x="361.8" y="90.4">28</text>
<text x="98.4" y="98" transform="rotate(-90 98.4 98)">17</text>
<text x="100.2" y="96.5" transform="rotate(-90 100.2 96.5)">PDN#</text>
<text x="119.6" y="98" transform="rotate(-90 119.6 98)">23</text>
<text x="121.4" y="96.5" transform="rotate(-90 121.4 96.5)">OUT_B+</text>
<text x="123.1" y="98" transform="rotate(-90 123.1 98)">24</text>
<text x="124.9" y="96.5" transform="rotate(-90 124.9 96.5)">BST_B+</text>
<text x="133.7" y="98" transform="rotate(-90 133.7 98)">27</text>
<text x="135.5" y="96.5" transform="rotate(-90 135.5 96.5)">OUT_B-</text>
<text x="137.2" y="98" transform="rotate(-90 137.2 98)">28</text>
<text x="139" y="96.5" transform="rotate(-90 139 96.5)">BST_B-</text>
<text x="140.8" y="98" transform="rotate(-90 140.8 98)">29</text>
<text x="142.5" y="96.5" transform="rotate(-90 142.5 96.5)">BST_A-</text>
<text x="144.3" y="98" transform="rotate(-90 144.3 98)">30</text>
<text x="146" y="96.5" transform="rotate(-90 146 96.5)">OUT_A-</text>
<text x="154.9" y="98" transform="rotate(-90 154.9 98)">33</text>
<text x="156.6" y="96.5" transform="rotate(-90 156.6 96.5)">EP</text>
<text x="317.1" y="110.3" transform="rotate(-90 317.1 110.3)">15</text>
<text x="318.9" y="108.8" transform="rotate(-90 318.9 108.8)">IO3</text>
<text x="320.7" y="110.3" transform="rotate(-90 320.7 110.3)">16</text>
<text x="322.4" y="108.8" transform="rotate(-90 322.4 108.8)">IO46</text>
<text x="324.2" y="110.3" transform="rotate(-90 324.2 110.3)">17</text>
<text x="326" y="108.8" transform="rotate(-90 326 108.8)">IO9</text>
<text x="327.7" y="110.3" transform="rotate(-90 327.7 110.3)">18</text>
<text x="329.5" y="108.8" transform="rotate(-90 329.5 108.8)">IO10</text>
<text x="331.3" y="110.3" transform="rotate(-90 331.3 110.3)">19</text>
<text x="333" y="108.8" transform="rotate(-90 333 108.8)">IO11</text>
<text x="334.8" y="110.3" transform="rotate(-90 334.8 110.3)">20</text>
<text x="336.5" y="108.8" transform="rotate(-90 336.5 108.8)">IO12</text>
<text x="338.3" y="110.3" transform="rotate(-90 338.3 110.3)">21</text>
<text x="340.1" y="108.8" transform="rotate(-90 340.1 108.8)">IO13</text>
<text x="341.8" y="110.3" transform="rotate(-90 341.8 110.3)">22</text>
<text x="343.6" y="108.8" transform="rotate(-90 343.6 108.8)">IO14</text>
<text x="345.4" y="110.3" transform="rotate(-90 345.4 110.3)">23</text>
<text x="347.1" y="108.8" transform="rotate(-90 347.1 108.8)">IO21</text>
<text x="348.9" y="110.3" transform="rotate(-90 348.9 110.3)">24</text>
<text x="350.7" y="108.8" transform="rotate(-90 350.7 108.8)">IO47</text>
<text x="352.4" y="110.3" transform="rotate(-90 352.4 110.3)">25</text>
<text x="354.2" y="108.8" transform="rotate(-90 354.2 108.8)">IO48</text>
<text x="356" y="110.3" transform="rotate(-90 356 110.3)">26</text>
<text x="357.7" y="108.8" transform="rotate(-90 357.7 108.8)">IO45</text>
<text x="198" y="183.9">1</text>
<text x="199.5" y="182.1">1</text>
<text x="199.5" y="185.6">2</text>
<text x="274.8" y="186" transform="rotate(-90 274.8 186)">1</text>
<text x="79.2" y="190.9">4</text>
<text x="95.7" y="189.2">DO</text>
<text x="97.2" y="187.4">1</text>
<text x="198" y="187.4">2</text>
<text x="198" y="190.9">3</text>
<text x="199.5" y="189.2">3</text>
<text x="318.9" y="187.7" transform="rotate(-90 318.9 187.7)">1</text>
<text x="80.7" y="192.7">DI</text>
<text x="198" y="194.5">4</text>
<text x="198" y="198">0</text>
<text x="199.5" y="192.7">4</text>
<text x="199.5" y="196.2">0</text>
<text x="274.8" y="200.1" transform="rotate(-90 274.8 200.1)">2</text>
<text x="318.9" y="201.9" transform="rotate(-90 318.9 201.9)">2</text>
</g>
<g font-size="3.2" fill="#f00">
<text x="133.7" y="65.9" transform="rotate(-90 133.7 65.9)">6</text>
<text x="140.8" y="65.9" transform="rotate(-90 140.8 65.9)">4</text>
<text x="144.3" y="65.9" transform="rotate(-90 144.3 65.9)">3</text>
<text x="135.5" y="67.3" transform="rotate(-90 135.5 67.3)">DVDD</text>
<text x="142.5" y="67.3" transform="rotate(-90 142.5 67.3)">PVDD</text>
<text x="146" y="67.3" transform="rotate(-90 146 67.3)">PVDD</text>
<text x="102" y="98" transform="rotate(-90 102 98)">18</text>
<text x="103.7" y="96.5" transform="rotate(-90 103.7 96.5)">GVDD</text>
<text x="105.5" y="98" transform="rotate(-90 105.5 98)">19</text>
<text x="107.2" y="96.5" transform="rotate(-90 107.2 96.5)">AVDD</text>
<text x="112.5" y="98" transform="rotate(-90 112.5 98)">21</text>
<text x="114.3" y="96.5" transform="rotate(-90 114.3 96.5)">PVDD</text>
<text x="116.1" y="98" transform="rotate(-90 116.1 98)">22</text>
<text x="117.8" y="96.5" transform="rotate(-90 117.8 96.5)">PVDD</text>
<text x="79.2" y="187.4">2</text>
<text x="80.7" y="189.2">VDD</text>
</g>
<g font-size="2.5" fill="#00f">
<text x="372.2" y="90.7" transform="rotate(-90 372.2 90.7)">PSRAM</text>
<text x="318.6" y="122.5" transform="rotate(-90 318.6 122.5)">JTAG</text>
<text x="322.1" y="127.1" transform="rotate(-90 322.1 127.1)">BOOT_M</text>
<text x="357.4" y="127.1" transform="rotate(-90 357.4 127.1)">FLASH_V</text>
<text x="56.4" y="244.2">VDD</text>
<text x="70.6" y="244.2">SCK</text>
<text x="45.9" y="251.2">LR</text>
<text x="70.6" y="251.2">WS</text>
<text x="56.4" y="261.8">GND</text>
<text x="70.6" y="258.3">SD</text>
</g>
</svg>
